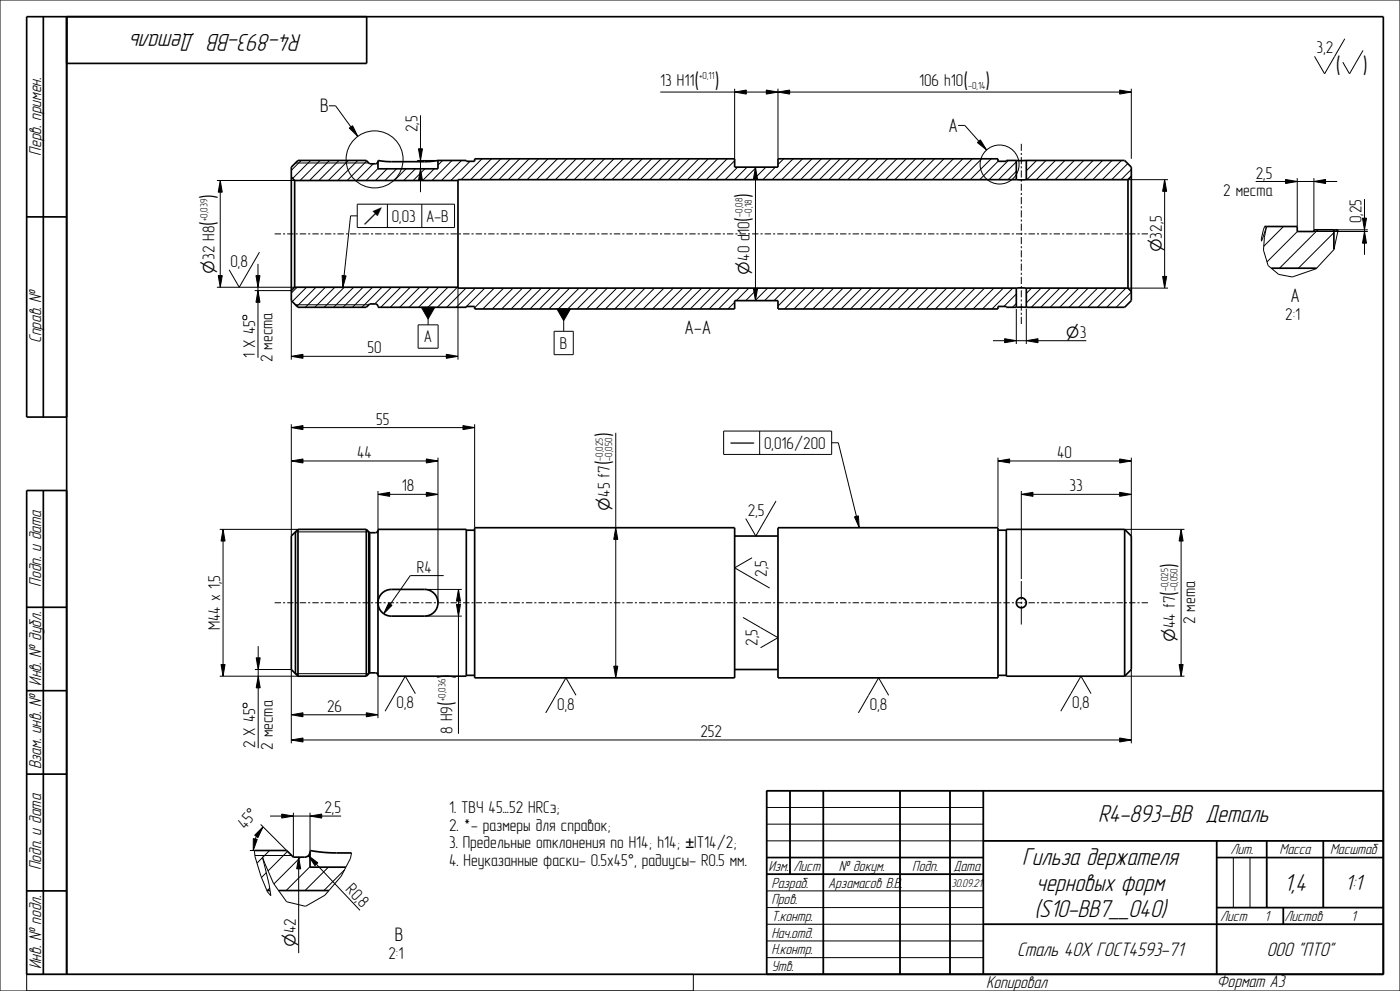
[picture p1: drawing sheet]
<svg xmlns="http://www.w3.org/2000/svg" width="420mm" height="297mm" viewBox="0 0 420 297" stroke-linecap="round" stroke-linejoin="round" font-family="sans-serif">
<g fill="none" stroke="#000" stroke-width=".51">
<path d="M13 5v120M20 5v287M110 5v14h-90M87.4 53.1l1 1M88.4 54.1v32M88.4 54.1h49M113.4 48.3a.8 .8 0 0 1-.8 .8h-1.7l-1-1h-20.5l-2 2v40l2 2h20.5l1-1h1.7a.83 .83 0 0 1 .8 1h26.5v-.3h2.5v.8h78v-2.5h13v2.5h66v-.8l5.5 .3M113.4 48.1l3.6 .4h10.4l4-.4v2.5h-18zM131.4 48.1h8.5v.2h2.5v-.7h78v2.5h13v-2.5h66v.7l5.5-.2M304.9 48.1h3M304.9 53.8h3M304.9 53.8h-167.5v32.5h167.5"/>
<path d="M304.9 48.1v5.7M307.9 48.1h29.5l2 2v40l-2 2h-29.5M307.9 53.8h30.5M307.9 48.1v5.7M338.4 53.8v32.5M339.4 52.8l-1 1M8 65h12M379.4 67.9h9.8v1.5h5v-.5h6M400.2 68.9h1.2M400.2 68.9v5.9M88.4 86.1l-1 1M88.4 86.1h49"/>
<path d="M304.9 92.1h3M304.9 86.3h3M304.9 86.3v5.8M307.9 86.3h30.5M307.9 86.3v5.8M338.4 86.3l1 1M381.4 80.4h13.6M20 125h-12v-120h407v287h-407v-145h12M13 147v145M88.6 159.4v42.5M89.4 158.7l-2 2v40l2 2M89.4 158.7v44"/>
<path d="M89.4 158.7h20.5M109.9 158.7v44M109.9 158.7l1 1M110.6 159.4v42.5M110.9 159.7v42M113.4 158.9a.8 .8 0 0 1-.8 .8h-1.7M113.4 158.7h26.5v44h-26.5zM139.9 158.9h2.5M142.4 158.2h78v45h-78zM233.4 158.2h66v45h-66zM299.4 158.9h2.5M337.4 158.7h-35.5v44h35.5"/>
<path d="M337.4 158.7l2 2v40l-2 2M337.4 158.7v44M114.6 177.8a4 4 0 0 1 2.8-1.1h10a4 4 0 0 1 4 4 4 4 0 0 1-4 4h-10a4 4 0 0 1-3.7-2.5 4 4 0 0 1 .9-4.4zM220.4 160.7h13M8 182h12M8 207h12M89.4 202.7h20.5M110.9 201.7h1.7a.8 .8 0 0 1 .8 .8M110.9 201.7l-1 1M139.9 202.4h2.5M220.4 200.7h13M299.4 202.4h2.5"/>
<path d="M8 232h12M237 237v25M247 237v55M270 237v55M285 237v55M295 237v55M415 237h-185v55M76.3 254.9h9.7l2 2 3.8-.1 1-.7 .2-.8M93 254.9v5h10.8M93.1 254.9l5.2 .6 7.2 .1M230 257h65M295 252h120"/>
<path d="M365 257h50M365 252v40M380 252v20M397 252v20M8 267h12M80.1 266.9h.9M83.6 266.9h15.1M230 262h65M295 277h120M365 272h50M385 272v5"/>
<circle cx="306.4" cy="180.7" r="1.5"/>
</g>
<g fill="#000">
<path d="M220.4 27.6l3.5-.6v1.2zM229.9 27l3.5 .6-3.5 .6zM233.4 27.6l3.5-.6v1.2zM335.9 27l3.5 .6-3.5 .6zM66.1 54.1l.6 3.5h-1.2zM104.8 38.4l1-.7 1.5 3.2zM125.5 44.6h1.2l-.6 3.5zM126.1 50.6l.6 3.5h-1.2zM226.6 50.1l.6 3.5h-1.2zM293.2 42.7l.9-.8 1.9 3zM349.4 53.8l.6 3.5h-1.2zM385.7 53.8l3.5 .6-3.5 .6z"/>
<path d="M394.2 54.4l3.5-.6v1.2zM408.7 65.4h1.2l-.6 3.5zM409.3 69.4l.6 3.5h-1.2zM65.5 82.6h1.2l-.6 3.5zM76.8 82.6h1.2l-.6 3.5zM77.4 87.1l.6 3.5h-1.2zM102.6 82.5l1.2 .2-1 3.4zM126.4 92.1h4l-2 3.5zM167.1 92.6h4l-2 3.5zM226 86.6h1.2l-.6 3.5zM348.8 82.8h1.2l-.6 3.5zM87.4 106.8l3.5-.6v1.2z"/>
<path d="M133.9 106.2l3.5 .6-3.5 .6zM301.4 101.5l3.5 .6-3.5 .6zM307.9 102.1l3.5-.6v1.2zM87.4 128.2l3.5-.6v1.2zM87.4 138.2l3.5-.6v1.2zM127.9 137.6l3.5 .6-3.5 .6zM138.9 127.6l3.5 .6-3.5 .6zM299.4 138.2l3.5-.6v1.2zM335.9 137.6l3.5 .6-3.5 .6zM66.9 158.7l.6 3.5h-1.2zM113.4 148.2l3.5-.6v1.2zM127.9 147.6l3.5 .6-3.5 .6z"/>
<path d="M184.7 158.2l.6 3.5h-1.2zM256.4 154.9l1.1-.3 .3 3.6zM306.4 148.2l3.5-.6v1.2zM335.9 147.6l3.5 .6-3.5 .6zM354.3 158.7l.6 3.5h-1.2zM137.5 176.7l.6 3.5h-1.2zM116.6 180.7l1 .7-2.5 2.5zM136.9 181.2h1.2l-.6 3.5zM66.3 199.2h1.2l-.6 3.5zM77.5 202.7l.6 3.5h-1.2zM76.9 197.2h1.2l-.6 3.5zM87.4 214.2l3.5-.6v1.2z"/>
<path d="M109.9 213.6l3.5 .6-3.5 .6zM184.1 199.7h1.2l-.6 3.5zM353.7 199.2h1.2l-.6 3.5zM87.4 221.8l3.5-.6v1.2zM335.9 221.2l3.5 .6-3.5 .6zM76 251.3l1.2 .2-1.2 3.4zM78.9 247.8l-1.5 3.2-1-.7zM84.5 244l3.5 .6-3.5 .6zM89.6 256.9l.6 3.5h-1.2zM92.5 256.5l2.9 2.1-.9 .8zM93 244.6l3.5-.6v1.2z"/>
</g>
<g fill="none" stroke="#000" stroke-width=".3">
<path d="M0 0h420v297h-420zM403.4 11.6l-6 10.5-3-5.2M408.9 15.1l-4 7-2.1-3.5M98.7 31.7h2l4.6 6.3M104.8 38.4l1-.7 1.5 3.2zM126.1 34.6v10M198.1 27.6h22.3M220.4 27.6l3.5-.6v1.2zM220.4 26.6v21M223.9 27.6h6M229.9 27l3.5 .6-3.5 .6zM233.4 27.6l3.5-.6v1.2z"/>
<path d="M233.4 26.6v21M236.9 27.6h99M287.4 37.6h2l4.3 4.7M335.9 27l3.5 .6-3.5 .6zM339.4 26.6v21M65.1 54.1h23.3M66.1 54.1l.6 3.5h-1.2zM66.1 57.6v25M88.6 48.8h22M90.4 48.1l-3 3M93.2 48.1l-5.4 5.4M96 48.1l-6 6"/>
<path d="M98.8 48.1l-6 6M101.7 48.1l-6 6M104.5 48.1l-6 6M107.3 48.1l-6 6M110 48.2l-5.8 5.9M112 49.1l-5 5M113.4 50.5l-3.6 3.6M116.1 50.6l-3.5 3.5M119 50.6l-3.5 3.5M121.8 50.6l-3.5 3.5M124.6 50.6l-3.5 3.5M125.1 48.1h6.3"/>
<path d="M125.5 44.6h1.2l-.6 3.5zM126.1 50.6l.6 3.5h-1.2zM126.1 48.1v2.5M126.1 54.1v3.5M127.5 50.6l-3.5 3.5M130.3 50.6l-3.5 3.5M132.8 48.1l-1.4 1.4M135.6 48.1l-6 6M138.4 48.1l-6 6M141 48.3l-5.7 5.8M144.6 47.6l-6.3 6.2M147.4 47.6l-6.2 6.2"/>
<path d="M150.3 47.6l-6.3 6.2M153.1 47.6l-6.3 6.2M155.9 47.6l-6.2 6.2M158.7 47.6l-6.2 6.2M161.6 47.6l-6.3 6.2M164.4 47.6l-6.3 6.2M167.2 47.6l-6.2 6.2M170.1 47.6l-6.3 6.2M172.9 47.6l-6.3 6.2M175.7 47.6l-6.2 6.2M178.5 47.6l-6.2 6.2M181.4 47.6l-6.3 6.2"/>
<path d="M184.2 47.6l-6.3 6.2M187 47.6l-6.2 6.2M189.9 47.6l-6.3 6.2M192.7 47.6l-6.3 6.2M195.5 47.6l-6.2 6.2M198.3 47.6l-6.2 6.2M201.2 47.6l-6.3 6.2M204 47.6l-6.3 6.2M206.8 47.6l-6.2 6.2M209.7 47.6l-6.3 6.2M212.5 47.6l-6.3 6.2M215.3 47.6l-6.2 6.2"/>
<path d="M218.1 47.6l-6.2 6.2M220.4 48.2l-5.7 5.6M221.3 50.1l-3.8 3.7M224.1 50.1l-3.7 3.7M226.6 50.1l.6 3.5h-1.2zM226.6 53.6v33M226.9 50.1l-3.7 3.7M229.8 50.1l-3.8 3.7M232.6 50.1l-3.7 3.7M235.1 47.6l-1.7 1.7M237.9 47.6l-6.2 6.2M240.8 47.6l-6.3 6.2"/>
<path d="M243.6 47.6l-6.3 6.2M246.4 47.6l-6.2 6.2M249.2 47.6l-6.2 6.2M252.1 47.6l-6.3 6.2M254.9 47.6l-6.2 6.2M257.7 47.6l-6.2 6.2M260.6 47.6l-6.3 6.2M263.4 47.6l-6.3 6.2M266.2 47.6l-6.2 6.2M269 47.6l-6.2 6.2M271.9 47.6l-6.3 6.2M274.7 47.6l-6.2 6.2"/>
<path d="M277.5 47.6l-6.2 6.2M280.4 47.6l-6.3 6.2M283.2 47.6l-6.3 6.2M286 47.6l-6.2 6.2M288.8 47.6l-6.2 6.2M291.7 47.6l-6.3 6.2M293.2 42.7l.9-.8 1.9 3zM294.5 47.6l-6.2 6.2M297.3 47.6l-6.2 6.2M299.4 48.3l-5.5 5.5M302.5 48.1l-5.8 5.7M304.9 48.5l-5.3 5.3"/>
<path d="M304.9 51.3l-2.5 2.5M306.4 43.1v2.1M306.4 45.8v.7M306.4 47.1v2.1M306.4 49.8v.7M306.4 51.1v2.1M306.4 53.8v.6M306.4 55.1v2.1M306.4 57.8v.6M306.4 59.1v2.1M308.1 48.1l-.2 .2M311 48.1l-3.1 3.1"/>
<path d="M313.8 48.1l-5.7 5.7M316.6 48.1l-5.7 5.7M319.5 48.1l-5.8 5.7M322.3 48.1l-5.8 5.7M325.1 48.1l-5.7 5.7M327.9 48.1l-5.7 5.7M330.8 48.1l-5.8 5.7M333.6 48.1l-5.7 5.7M336.4 48.1l-5.7 5.7M338.3 49l-4.8 4.8M338.4 53.8h12M339.4 50.8l-3.1 3"/>
<path d="M349.4 53.8l.6 3.5h-1.2zM349.4 57.3v25.5M376.7 54.4h9M385.7 53.8l3.5 .6-3.5 .6zM389.2 53.4v14.5M389.2 54.4h5M394.2 54.4l3.5-.6v1.2zM394.2 53.4v15.5M397.7 54.4h3.5M409.3 59.7v5.7M77.4 79.1v3.5M77.8 75.6l-6 10.5-3.1-5.2"/>
<path d="M82.4 70.1h1.9M84.9 70.1h.6M86.2 70.1h1.9M88.7 70.1h.6M89.9 70.1h1.9M92.5 70.1h.6M93.7 70.1h1.9M96.2 70.1h.6M97.5 70.1h1.9M100 70.1h.6M101.2 70.1h1.9M103.8 70.1h.6"/>
<path d="M105 70.1h1.9M107.2 61.2h29.2v7h-29.2zM107.2 64.7h-2l-2 17.9M107.5 70.1h.7M108.8 70.1h1.9M111.3 70.1h.6M112.5 70.1h2M115.1 70.1h.6M116.2 61.2v7M116.3 70.1h1.9M118.8 70.1h.7M120.1 70.1h1.9"/>
<path d="M122.6 70.1h.6M123.9 70.1h1.9M126.4 70.1h.6M126.5 61.2v7M127.6 70.1h1.9M130.2 70.1h.6M131.4 70.1h1.9M133.9 70.1h.6M135.2 70.1h1.9M137.7 70.1h.6M138.9 70.1h1.9M141.5 70.1h.6"/>
<path d="M142.7 70.1h1.9M145.2 70.1h.7M146.5 70.1h1.9M149 70.1h.6M150.2 70.1h1.9M152.8 70.1h.6M154 70.1h1.9M156.5 70.1h.7M157.8 70.1h1.9M160.3 70.1h.6M161.6 70.1h1.9M164.1 70.1h.6"/>
<path d="M165.3 70.1h1.9M167.8 70.1h.7M169.1 70.1h1.9M171.6 70.1h.6M172.9 70.1h1.9M175.4 70.1h.6M176.6 70.1h1.9M179.2 70.1h.6M180.4 70.1h1.9M182.9 70.1h.6M184.2 70.1h1.9M186.7 70.1h.6"/>
<path d="M187.9 70.1h1.9M190.5 70.1h.6M191.7 70.1h1.9M194.2 70.1h.7M195.5 70.1h1.9M198 70.1h.6M199.2 70.1h2M201.8 70.1h.6M203 70.1h1.9M205.5 70.1h.7M206.8 70.1h1.9M209.3 70.1h.6"/>
<path d="M210.6 70.1h1.9M213.1 70.1h.6M214.3 70.1h1.9M216.9 70.1h.6M218.1 70.1h1.9M220.6 70.1h.6M221.9 70.1h1.9M224.4 70.1h.6M225.6 70.1h1.9M228.2 70.1h.6M229.4 70.1h1.9M231.9 70.1h.7"/>
<path d="M233.2 70.1h1.9M235.7 70.1h.6M236.9 70.1h1.9M239.5 70.1h.6M240.7 70.1h1.9M243.2 70.1h.7M244.5 70.1h1.9M247 70.1h.6M248.3 70.1h1.9M250.8 70.1h.6M252 70.1h1.9M254.5 70.1h.7"/>
<path d="M255.8 70.1h1.9M258.3 70.1h.6M259.6 70.1h1.9M262.1 70.1h.6M263.3 70.1h1.9M265.9 70.1h.6M267.1 70.1h1.9M269.6 70.1h.6M270.9 70.1h1.9M273.4 70.1h.6M274.6 70.1h1.9M277.2 70.1h.6"/>
<path d="M278.4 70.1h1.9M280.9 70.1h.7M282.2 70.1h1.9M284.7 70.1h.6M285.9 70.1h1.9M288.5 70.1h.6M289.7 70.1h1.9M292.2 70.1h.7M293.5 70.1h1.9M296 70.1h.6M297.3 70.1h1.9M299.8 70.1h.6"/>
<path d="M301 70.1h1.9M303.5 70.1h.7M304.8 70.1h1.9M306.4 61.8v.6M306.4 63v2.2M306.4 65.8v.6M306.4 67v2.2M306.4 69.8v.6M306.4 71v2.2M306.4 73.8v.6M306.4 75v2.1M306.4 77.8v.6"/>
<path d="M306.4 79v2.1M307.3 70.1h.6M308.6 70.1h1.9M311.1 70.1h.6M312.3 70.1h1.9M314.9 70.1h.6M316.1 70.1h1.9M318.6 70.1h.7M319.9 70.1h1.9M322.4 70.1h.6M323.6 70.1h1.9M326.2 70.1h.6"/>
<path d="M327.4 70.1h1.9M329.9 70.1h.7M331.2 70.1h1.9M333.7 70.1h.6M335 70.1h1.9M337.5 70.1h.6M338.7 70.1h1.9M341.2 70.1h.7M342.5 70.1h1.9M379.4 67.9l-1 3.7v.7l1.5-4.4-.6 3.2-.3 3.9 1.4 4.6 3.2 2.6 4.1 .8 7.1-2.5 5.4-5.7 1.2-5.9M379.4 67.9h.1M385 67.9l-5.9 5.9"/>
<path d="M389.2 69.4l-9.1 9.1M394.2 69.4h16.1M395.4 68.9l-11.5 11.5M400.2 69.7l-10.7 10.7M400.8 68.9h9.5M408.7 65.4h1.2l-.6 3.5zM409.3 69.4l.6 3.5h-1.2zM409.3 68.9v.5M409.3 72.9v3.5M65.1 86.1h23.3M65.5 82.6h1.2l-.6 3.5zM73.2 94.5h.5l.3 .3v.7l-.3 .3h-.5l-.3-.3v-.7z"/>
<path d="M76.4 87.1h11M76.8 82.6h1.2l-.6 3.5zM77.4 87.1l.6 3.5h-1.2zM77.4 86.1v1M77.4 90.6v16.6M87.4 90.1v17.7M88.6 91.3h22M89.1 86.1l-1.7 1.7M92 86.1l-4.3 4.3M94.8 86.1l-5.7 5.7M97.6 86.1l-6 6M100.4 86.1l-6 6"/>
<path d="M102.6 82.5l1.2 .2-1 3.4zM103.3 86.1l-6 6M106.1 86.1l-6 6M108.9 86.1l-6 6M111.8 86.1l-6 6M114.6 86.1l-6 6M117.4 86.1l-5 5M120.2 86.1l-6 6M123.1 86.1l-6 6M125.4 97.4h6v7h-6zM125.9 86.1l-6 6M126.4 92.1h4l-2 3.5z"/>
<path d="M128.4 95.6v1.8M128.7 86.1l-6 6M131.6 86.1l-6 6M134.4 86.1l-6 6M137.2 86.1l-6 6M137.4 86.3v21.5M139.8 86.3l-5.8 5.8M142.6 86.3l-5.7 5.8M145.4 86.3l-5.7 5.8M148.3 86.3l-5.9 5.9M151.1 86.3l-6.2 6.3M153.9 86.3l-6.2 6.3"/>
<path d="M156.8 86.3l-6.3 6.3M159.6 86.3l-6.3 6.3M162.4 86.3l-6.2 6.3M165.2 86.3l-6.2 6.3M166.2 99.3h5.8v7h-5.8zM167.1 92.6h4l-2 3.5zM168.1 86.3l-6.3 6.3M169.1 96.1v3.2M170.9 86.3l-6.2 6.3M173.7 86.3l-6.2 6.3M176.6 86.3l-6.3 6.3M179.4 86.3l-6.3 6.3"/>
<path d="M182.2 86.3l-6.2 6.3M185 86.3l-6.2 6.3M187.9 86.3l-6.3 6.3M190.7 86.3l-6.3 6.3M193.5 86.3l-6.2 6.3M196.4 86.3l-6.3 6.3M199.2 86.3l-6.3 6.3M202 86.3l-6.2 6.3M204.8 86.3l-6.2 6.3M207.7 86.3l-6.3 6.3M210.5 86.3l-6.3 6.3M213.3 86.3l-6.2 6.3"/>
<path d="M216.2 86.3l-6.3 6.3M219 86.3l-6.3 6.3M220.4 90.6l-2 2M221.8 86.3l-6.2 6.3M224.6 86.3l-3.7 3.8M226 86.6h1.2l-.6 3.5zM227.5 86.3l-3.8 3.8M230.3 86.3l-3.8 3.8M233.1 86.3l-3.7 3.8M236 86.3l-3.8 3.8M238.8 86.3l-5.4 5.4M241.6 86.3l-6.2 6.3"/>
<path d="M244.4 86.3l-6.2 6.3M247.3 86.3l-6.3 6.3M250.1 86.3l-6.3 6.3M252.9 86.3l-6.2 6.3M255.8 86.3l-6.3 6.3M258.6 86.3l-6.3 6.3M261.4 86.3l-6.2 6.3M264.2 86.3l-6.2 6.3M267.1 86.3l-6.3 6.3M269.9 86.3l-6.3 6.3M272.7 86.3l-6.2 6.3M275.6 86.3l-6.3 6.3"/>
<path d="M278.4 86.3l-6.3 6.3M281.2 86.3l-6.2 6.3M284 86.3l-6.2 6.3M286.9 86.3l-6.3 6.3M289.7 86.3l-6.3 6.3M292.5 86.3l-6.2 6.3M295.4 86.3l-6.3 6.3M298.2 86.3l-6.3 6.3M301 86.3l-6.2 6.3M303.8 86.3l-6.2 6.3M304.9 88.1l-3.7 3.7M304.9 90.9l-1.2 1.2"/>
<path d="M304.9 92.6v10.5M306.4 81.8v.6M306.4 83v2.1M306.4 85.7v.7M306.4 87v2.1M306.4 89.7v.7M306.4 91v2.1M306.4 93.7v.6M306.4 95v2.1M307.9 92.5v10.6M309.5 86.3l-1.6 1.6M312.3 86.3l-4.4 4.5"/>
<path d="M315.2 86.3l-5.8 5.8M318 86.3l-5.8 5.8M320.8 86.3l-5.7 5.8M323.6 86.3l-5.7 5.8M326.5 86.3l-5.8 5.8M329.3 86.3l-5.8 5.8M332.1 86.3l-5.7 5.8M334.9 86.3l-5.7 5.8M337.8 86.3l-5.8 5.8M338.4 86.3h12M339.4 87.6l-4.5 4.5M348.8 82.8h1.2l-.6 3.5z"/>
<path d="M87.4 106.8l3.5-.6v1.2zM90.9 106.8h43M133.9 106.2l3.5 .6-3.5 .6zM297.9 102.1h3.5M301.4 101.5l3.5 .6-3.5 .6zM304.9 102.1h3M307.9 102.1l3.5-.6v1.2zM311.4 102.1h14.5M87.4 128.2l3.5-.6v1.2zM87.4 138.2l3.5-.6v1.2zM87.4 127.2v33.5M90.9 138.2h37"/>
<path d="M90.9 128.2h48M127.9 137.6l3.5 .6-3.5 .6zM131.4 137.2v43.3M138.9 127.6l3.5 .6-3.5 .6zM142.4 127.2v30.9M184.7 129.7v28.5M217.1 129.2h32.4v7h-32.4zM227.9 129.2v7M249.5 132.7h2l5.4 22.1M299.4 138.2l3.5-.6v1.2zM299.4 137.2v20.8M302.9 138.2h33"/>
<path d="M335.9 137.6l3.5 .6-3.5 .6zM339.4 137.2v23.5M65.9 158.7h23.5M66.9 158.7l.6 3.5h-1.2zM88.6 159.4h22M113.4 148.2l3.5-.6v1.2zM113.4 147.2v11.5M116.9 148.2h11M127.9 147.6l3.5 .6-3.5 .6zM184.7 158.2l.6 3.5h-1.2zM232.8 150.2l-6.1 10.5-3-5.3M256.4 154.9l1.1-.3 .3 3.6z"/>
<path d="M306.4 148.2l3.5-.6v1.2zM306.4 147.2v26.3M309.9 148.2h26M335.9 147.6l3.5 .6-3.5 .6zM337.4 158.7h17.9M354.3 158.7l.6 3.5h-1.2zM66.9 162.2v37M127.4 176.7h11.1M133.1 172.5h-10l-6 8.6M137.5 176.7l.6 3.5h-1.2zM184.7 161.7v38M225.6 167.2l-5.2 3 10.5 6"/>
<path d="M306.4 174.2v5.5M354.3 162.2v37M66.3 199.2h1.2l-.6 3.5zM76.9 197.2h1.2l-.6 3.5zM77.5 193.7v3.5M82.4 180.7h1.9M84.9 180.7h.6M86.2 180.7h1.9M88.7 180.7h.6M89.9 180.7h1.9M92.5 180.7h.6M93.7 180.7h1.9"/>
<path d="M96.2 180.7h.6M97.5 180.7h1.9M100 180.7h.6M101.2 180.7h1.9M103.8 180.7h.6M105 180.7h1.9M107.5 180.7h.7M108.8 180.7h1.9M111.3 180.7h.6M112.5 180.7h2M115.1 180.7h.6M116.3 180.7h1.9"/>
<path d="M116.6 180.7l1 .7-2.5 2.5zM118.8 180.7h.7M120.1 180.7h1.9M122.6 180.7h.6M123.9 180.7h1.9M126.4 180.7h.6M127.4 184.7h11.1M127.6 180.7h1.9M130.2 180.7h.6M131.4 180.7h1.9M133.9 180.7h.6M135.2 180.7h1.9"/>
<path d="M136.9 181.2h1.2l-.6 3.5zM137.5 180.2v1M137.5 184.7v35.2M137.7 180.7h.6M138.9 180.7h1.9M141.5 180.7h.6M142.7 180.7h1.9M145.2 180.7h.7M146.5 180.7h1.9M149 180.7h.6M150.2 180.7h1.9M152.8 180.7h.6"/>
<path d="M154 180.7h1.9M156.5 180.7h.7M157.8 180.7h1.9M160.3 180.7h.6M161.6 180.7h1.9M164.1 180.7h.6M165.3 180.7h1.9M167.8 180.7h.7M169.1 180.7h1.9M171.6 180.7h.6M172.9 180.7h1.9M175.4 180.7h.6"/>
<path d="M176.6 180.7h1.9M179.2 180.7h.6M180.4 180.7h1.9M182.9 180.7h.6M184.1 199.7h1.2l-.6 3.5zM184.2 180.7h1.9M186.7 180.7h.6M187.9 180.7h1.9M190.5 180.7h.6M191.7 180.7h1.9M194.2 180.7h.7M195.5 180.7h1.9"/>
<path d="M198 180.7h.6M199.2 180.7h2M201.8 180.7h.6M203 180.7h1.9M205.5 180.7h.7M206.8 180.7h1.9M209.3 180.7h.6M210.6 180.7h1.9M213.1 180.7h.6M214.3 180.7h1.9M216.9 180.7h.6M218.1 180.7h1.9"/>
<path d="M220.6 180.7h.6M221.9 180.7h1.9M222.9 185l10.5 6.1-5.2 3M224.4 180.7h.6M225.6 180.7h1.9M228.2 180.7h.6M229.4 180.7h1.9M231.9 180.7h.7M233.2 180.7h1.9M235.7 180.7h.6M236.9 180.7h1.9M239.5 180.7h.6"/>
<path d="M240.7 180.7h1.9M243.2 180.7h.7M244.5 180.7h1.9M247 180.7h.6M248.3 180.7h1.9M250.8 180.7h.6M252 180.7h1.9M254.5 180.7h.7M255.8 180.7h1.9M258.3 180.7h.6M259.6 180.7h1.9M262.1 180.7h.6"/>
<path d="M263.3 180.7h1.9M265.9 180.7h.6M267.1 180.7h1.9M269.6 180.7h.6M270.9 180.7h1.9M273.4 180.7h.6M274.6 180.7h1.9M277.2 180.7h.6M278.4 180.7h1.9M280.9 180.7h.7M282.2 180.7h1.9M284.7 180.7h.6"/>
<path d="M285.9 180.7h1.9M288.5 180.7h.6M289.7 180.7h1.9M292.2 180.7h.7M293.5 180.7h1.9M296 180.7h.6M297.3 180.7h1.9M299.8 180.7h.6M301 180.7h1.9M303.5 180.7h.7M304.8 180.7h1.9M306.4 180.3v.7"/>
<path d="M306.4 181.6v5.6M307.3 180.7h.6M308.6 180.7h1.9M311.1 180.7h.6M312.3 180.7h1.9M314.9 180.7h.6M316.1 180.7h1.9M318.6 180.7h.7M319.9 180.7h1.9M322.4 180.7h.6M323.6 180.7h1.9M326.2 180.7h.6"/>
<path d="M327.4 180.7h1.9M329.9 180.7h.7M331.2 180.7h1.9M333.7 180.7h.6M335 180.7h1.9M337.5 180.7h.6M338.7 180.7h1.9M341.2 180.7h.7M342.5 180.7h1.9M353.7 199.2h1.2l-.6 3.5zM65.9 202.7h23.5M73.2 210.8h.6l.3 .3v.7l-.3 .3h-.6l-.3-.3v-.7z"/>
<path d="M76.5 200.7h10.9v22.1M77.5 202.7l.6 3.5h-1.2zM77.5 200.7v2M77.5 206.2v18M87.4 214.2l3.5-.6v1.2zM88.6 201.9h22M90.9 214.2h19M109.9 213.6l3.5 .6-3.5 .6zM113.4 202.7v12.5M124.6 207.9l-3-5.2-6.1 10.5M172.8 208.4l-3-5.2-6.1 10.5M266.6 208.4l-3-5.2-6.1 10.5"/>
<path d="M327.3 207.9l-3-5.2-6.1 10.5M337.4 202.7h17.9M339.4 200.7v22.1M87.4 221.8l3.5-.6v1.2zM90.9 221.8h245M230 237h185v55h-185zM237 237v25M247 237v55M270 237v55M285 237v55M295 237v55M335.9 221.2l3.5 .6-3.5 .6z"/>
<path d="M75 254.9h1.3l.2 1.9 1.8 5.8 1.9 4.7 1.1 1.1-.6-3.3-2-8.3 3.3 7.9 4 5.6 5.7 1.3 5.8-3.3 4.9-5.7 2.7-5.4 .4-1.6M76 251.3l1.2 .2-1.2 3.4zM76.5 256.4h11M76.9 250.7l-.3 .7M78.2 247.1l7.7 7.7M78.9 247.8l-1.5 3.2-1-.7zM80.9 254.9l-3.8 3.8M81 244.6h3.5M84.5 244l3.5 .6-3.5 .6zM86.3 255.2l-5.9 5.8M88 243.6v13.3M88 244.6h5"/>
<path d="M89.6 256.9l.6 3.5h-1.2zM90.2 256.9l-8 8M92.5 256.5l2.9 2.1-.9 .8zM93 244.6l3.5-.6v1.2zM93 259.7l-7.2 7.2M93 243.6v11.3M94.9 259l13.1 13.8M96.5 244.6h5.8M98.5 259.9l-7 7M230 242h65M230 247h65M230 252h185"/>
<path d="M230 257h65M365 257h50M365 252v40M370 257v15M375 257v15M380 252v20M397 252v20M79.9 261.5l-1.5 1.5M80.9 266.2l-.7 .7M89.6 260.4v25.3M103.3 260.7l-6.1 6.2M230 262h65"/>
<path d="M230 267h65M230 272h65M230 277h185M365 272h50M385 272v5M8 297v-5h200v5M230 282h65M230 287h65"/>
<circle cx="112.4" cy="47.8" r="8.6"/>
<circle cx="299.9" cy="49.3" r="5.8"/>
</g>
<g font-size="7.6">
<text x="90.5" y="10.1" transform="rotate(-180 90.5 10.1)">R4-893-BB Деталь</text>
<text x="329.5" y="246.4">R4-893-BB Деталь</text>
<text x="306.7" y="259.3">Гильза держателя</text>
<text x="310.9" y="267.1">черновых форм</text>
<text x="385.3" y="267.1">1,4</text>
<text x="310.4" y="274.9">(S10-BB7__040)</text>
</g>
<g font-size="7.5">
<text x="400.8" y="22.3">(</text>
<text x="408.9" y="22.3">)</text>
</g>
<g font-size="7.2">
<text x="208.4" y="26.5">( )</text>
<text x="289" y="26.5">(</text>
<text x="295.7" y="26.5">)</text>
<text x="65" y="59.5" transform="rotate(-90 65 59.5)">)</text>
<text x="225.6" y="59.3" transform="rotate(-90 225.6 59.3)">)</text>
<text x="65" y="67.7" transform="rotate(-90 65 67.7)">(</text>
<text x="225.6" y="66.4" transform="rotate(-90 225.6 66.4)">(</text>
<text x="183.7" y="131.1" transform="rotate(-90 183.7 131.1)">)</text>
<text x="183.7" y="139.4" transform="rotate(-90 183.7 139.4)">(</text>
<text x="353.3" y="170.2" transform="rotate(-90 353.3 170.2)">)</text>
<text x="353.3" y="178.6" transform="rotate(-90 353.3 178.6)">(</text>
<text x="136.5" y="203.5" transform="rotate(-90 136.5 203.5)">)</text>
<text x="136.5" y="211.6" transform="rotate(-90 136.5 211.6)">(</text>
</g>
<text font-size="6.8" x="403.6" y="266.8">1:1</text>
<g font-size="6.1">
<text x="305.1" y="286.6">Сталь 40Х ГОСТ4593-71</text>
<text x="380" y="286.6">ООО &quot;ПТО&quot;</text>
</g>
<g font-size="5.9">
<text x="96.1" y="33.7">B</text>
<text x="284.6" y="39.6">A</text>
<text x="387.2" y="90.6">A</text>
<text x="205.4" y="100.2">А-А</text>
<text x="118.4" y="281.9">B</text>
</g>
<g font-size="5.3">
<text x="12.3" y="46.6" transform="rotate(-90 12.3 46.6)">Перв. примен.</text>
<text x="12.3" y="102.8" transform="rotate(-90 12.3 102.8)">Справ. №</text>
<text x="12.3" y="175.8" transform="rotate(-90 12.3 175.8)">Подп. и дата</text>
<text x="12.3" y="205.5" transform="rotate(-90 12.3 205.5)">Инв. № дубл.</text>
<text x="12.3" y="230.6" transform="rotate(-90 12.3 230.6)">Взам. инв. №</text>
<text x="12.3" y="260.8" transform="rotate(-90 12.3 260.8)">Подп. и дата</text>
<text x="12.3" y="290.5" transform="rotate(-90 12.3 290.5)">Инв. № подл.</text>
<text x="295.8" y="296">Копировал</text>
<text x="365" y="295.9">Формат A3</text>
</g>
<g font-size="5.1">
<text x="395" y="16">3,2</text>
<text x="198.1" y="25.8">13 H11</text>
<text x="275.7" y="25.8">106 h10</text>
<text x="125.3" y="39.6" transform="rotate(-90 125.3 39.6)">2,5</text>
<text x="376.7" y="53.5">2,5</text>
<text x="367" y="58.8">2 места</text>
<text x="117.5" y="66.4">0,03</text>
<text x="127.9" y="66.4">A-B</text>
<text x="408.5" y="66.9" transform="rotate(-90 408.5 66.9)">0,25</text>
<text x="69.1" y="80">0,8</text>
<text x="385.6" y="96">2:1</text>
<text x="76.5" y="107.2" transform="rotate(-90 76.5 107.2)">1 X 45</text>
<text x="110.3" y="105.9">50</text>
<text x="127.2" y="102.6">A</text>
<text x="168" y="104.5">B</text>
<text x="81.8" y="108.5" transform="rotate(-90 81.8 108.5)">2 места</text>
<text x="112.9" y="127.3">55</text>
<text x="107.1" y="137.3">44</text>
<text x="229.2" y="134.4">0,016/200</text>
<text x="317.1" y="137.3">40</text>
<text x="120.5" y="147.3">18</text>
<text x="320.9" y="147.3">33</text>
<text x="224.4" y="154.5">2,5</text>
<text x="125.1" y="171.6">R4</text>
<text x="230" y="172.8" transform="rotate(-90 230 172.8)">2,5</text>
<text x="66" y="188.9" transform="rotate(-90 66 188.9)">М44 х 1,5</text>
<text x="358.5" y="187" transform="rotate(-90 358.5 187)">2 мета</text>
<text x="227.3" y="193.5" transform="rotate(-90 227.3 193.5)">2,5</text>
<text x="98.1" y="213.3">26</text>
<text x="119" y="212.3">0,8</text>
<text x="167.2" y="212.8">0,8</text>
<text x="261" y="212.8">0,8</text>
<text x="321.7" y="212.3">0,8</text>
<text x="135.8" y="219.9" transform="rotate(-90 135.8 219.9)">8 H9</text>
<text x="210.1" y="220.9">252</text>
<text x="76.6" y="224.2" transform="rotate(-90 76.6 224.2)">2 X 45</text>
<text x="81.8" y="224.8" transform="rotate(-90 81.8 224.8)">2 места</text>
<text x="97.3" y="243.7">2,5</text>
<text x="134.7" y="243.7">1. ТВЧ 45...52 HRCэ;</text>
<text x="73.6" y="248.6" transform="rotate(-50 73.6 248.6)">45°</text>
<text x="134.7" y="249">2. *- размеры для справок;</text>
<text x="134.7" y="254.2">3. Предельные отклонения по H14; h14; ±IT14/2;</text>
<text x="134.7" y="259.5">4. Неуказанные фаски- 0.5х45°, радиусы- R0.5 мм.</text>
<text x="103.5" y="266.8" transform="rotate(47 103.5 266.8)">R0,</text>
<text x="107.1" y="270.6" transform="rotate(47 107.1 270.6)">8</text>
<text x="116.5" y="287.3">2:1</text>
</g>
<g font-size="4.8">
<text x="108.9" y="66.4">↗</text>
<text x="348.5" y="75.7" transform="rotate(-90 348.5 75.7)">⌀32,5</text>
<text x="64.3" y="82.1" transform="rotate(-90 64.3 82.1)">⌀32 H8</text>
<text x="224.9" y="82.3" transform="rotate(-90 224.9 82.3)">⌀40 d10</text>
<text x="319.8" y="101.2">⌀3</text>
<text x="218.8" y="134.4">⏤</text>
<text x="183" y="153.1" transform="rotate(-90 183 153.1)">⌀45 f7</text>
<text x="352.6" y="192.5" transform="rotate(-90 352.6 192.5)">⌀44 f7</text>
<text x="88.7" y="283.9" transform="rotate(-90 88.7 283.9)">⌀42</text>
</g>
<g font-size="4.5">
<text x="369.1" y="256.1">Лит.</text>
<text x="383.9" y="256.1">Масса</text>
<text x="399" y="256.1">Масштаб</text>
<text x="230.5" y="261.1">Изм.</text>
<text x="238" y="261.1">Лист</text>
<text x="251.7" y="261.1">№ докум.</text>
<text x="273.7" y="261.1">Подп.</text>
<text x="286" y="261.1">Дата</text>
<text x="231.4" y="266.1">Pазраб.</text>
<text x="248.4" y="266.1">Арзамасов В.В.</text>
<text x="231.4" y="271.1">Пров.</text>
<text x="231.4" y="281.1">Нач.отд.</text>
<text x="231.4" y="276.1">Т.контр.</text>
<text x="366" y="276.1">Лист</text>
<text x="379.4" y="276.1">1</text>
<text x="385.3" y="276.1">Листов</text>
<text x="405.4" y="276.1">1</text>
<text x="231.4" y="286.1">Н.контр.</text>
<text x="231.4" y="291.1">Утв.</text>
</g>
<text font-size="3.5" x="285.5" y="265.7">30.09.21</text>
<g font-size="3.1">
<text x="209.7" y="23.7">+0,11</text>
<text x="290.4" y="26.5">-0,14</text>
<text x="222.8" y="65" transform="rotate(-90 222.8 65)">-0,08</text>
<text x="225.6" y="65" transform="rotate(-90 225.6 65)">-0,18</text>
<text x="62.2" y="66.3" transform="rotate(-90 62.2 66.3)">+0,039</text>
<text x="180.9" y="138" transform="rotate(-90 180.9 138)">-0,025</text>
<text x="183.7" y="138" transform="rotate(-90 183.7 138)">-0,050</text>
<text x="350.5" y="177.2" transform="rotate(-90 350.5 177.2)">-0,025</text>
<text x="353.3" y="177.2" transform="rotate(-90 353.3 177.2)">-0,050</text>
<text x="133.7" y="210.2" transform="rotate(-90 133.7 210.2)">+0,036</text>
</g>
</svg>
